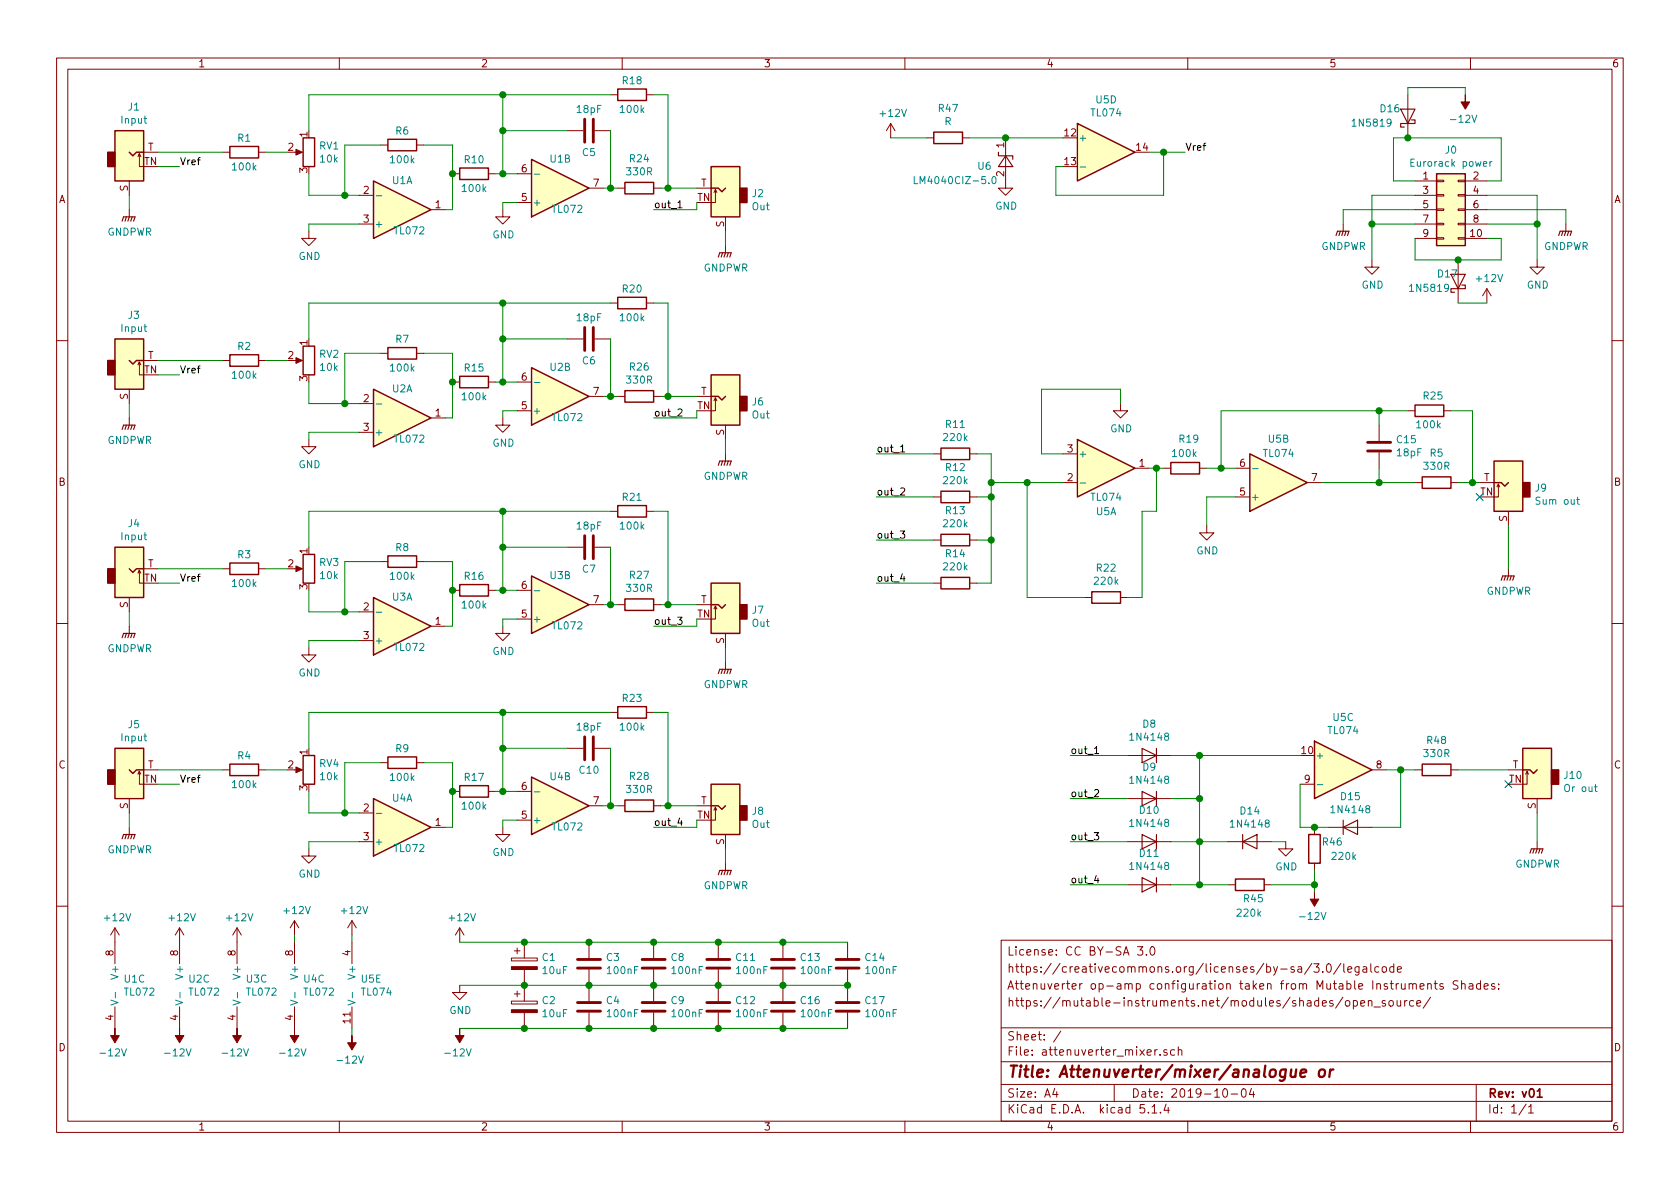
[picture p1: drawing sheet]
<svg xmlns="http://www.w3.org/2000/svg" width="297mm" height="210mm" viewBox="0 0 297 210" stroke-linecap="round" stroke-linejoin="round" font-family="sans-serif">
<g fill="none" stroke="#840000" stroke-width=".18">
<path d="M10 10.3h277v189.9h-277zM12 12.2h273v186.1h-273zM60 10.3v1.9M107.9 16.8h1.3M110 10.3v1.9M114.3 16.8h1.3M160 10.3v1.9M210 10.3v1.9M248.9 16.8v7.6M260 10.3v1.9M22.9 32v2.5M22.9 37.1v1.2"/>
<path d="M24.4 27.7l.2-.5v2.3h.8M24.6 27.2l.3 .5M25.4 26.9h2.5M39.4 26.9h1.2M45.7 26.9h1.3M52.1 26.9h1M63.5 34.5h2.5M63.5 39.6h2.5M67.3 25.6h1.3M73.7 25.6h1.2M76.2 37.1h2.5M80 30.7h1.3"/>
<path d="M86.4 30.7h1.2M88.9 37.1v1.2h1.3l-1.3 1.3-1.3-1.3h1.3M91.4 30.7h2.6M91.4 35.8h2.6M100.3 23.1h2.8M104.1 33.3h2.6M105.2 23.1h2.7M109.2 33.3h1.3M115.6 33.3h1.2M123.2 33.3h2.5M126.5 33.5l-.3 .5M126.7 34l-.2-.5v2.3h-.8"/>
<path d="M128.3 38.3v2.6M157.5 21.8l-.8 1.3M157.5 21.8v2.6M157.5 21.8l.7 1.3M163.8 24.4h1.3M170.2 24.4h1.2M177.8 24.4v8.9h1.3l-1.3 1.2-1.3-1.2h1.3M237.5 39.6v1.3M250.2 37.1h3.8M250.2 34.5h3.8M250.2 39.6h3.8M250.2 32h3.8"/>
<path d="M254 39.5h1.3v.2h-1.3zM254 34.4h1.3v.3h-1.3zM254 31.9h1.3v.2h-1.3zM254 37h1.3v.2h-1.3zM257.8 39.5h1.3v.2h-1.3zM257.8 34.4h1.3v.3h-1.3zM257.8 31.9h1.3v.2h-1.3zM257.8 37h1.3v.2h-1.3zM259.1 37.1h3.8M259.1 34.5h3.8M259.1 39.6h3.8M259.1 32h3.8"/>
<path d="M276.9 39.6v1.3M54.6 40.9v1.3h1.3l-1.3 1.2-1.3-1.2h1.3M100.3 59.9h2.8M105.2 59.9h2.7M107.9 53.6h1.3M114.3 53.6h1.3M128.3 43.4v1.3M242.6 46v1.2h1.2l-1.2 1.3-1.3-1.3h1.3M250.2 42.2h3.8M254 42h1.3v.3h-1.3zM257.8 42h1.3v.3h-1.3zM257.8 46v7.6"/>
<path d="M259.1 42.2h3.8M262.9 51l-.8 1.3M262.9 51v2.6M262.9 51l.8 1.3M271.8 46v1.2h1.2l-1.2 1.3-1.3-1.3h1.3M10 60.2h2M22.9 68.8v2.6M22.9 73.9v1.3M24.4 64.5l.2-.5v2.3h.8M24.6 64l.3 .5M25.4 63.7h2.5M39.4 63.7h1.2"/>
<path d="M45.7 63.7h1.3M52.1 63.7h1M54.6 77.7v1.3h1.3l-1.3 1.3-1.3-1.3h1.3M63.5 71.4h2.5M63.5 76.4h2.5M67.3 62.5h1.3M73.7 62.5h1.2M76.2 73.9h2.5M80 67.6h1.3M86.4 67.6h1.2M88.9 73.9v1.3h1.3l-1.3 1.2-1.3-1.2h1.3M91.4 67.6h2.6"/>
<path d="M91.4 72.6h2.6M104.1 70.1h2.6M109.2 70.1h1.3M115.6 70.1h1.2M123.2 70.1h2.5M126.5 70.4l-.3 .5M126.7 70.9l-.2-.5v2.2h-.8M128.3 75.2v2.5M198.1 71.4v1.2h1.3l-1.3 1.3-1.3-1.3h1.3M243.8 75.2v2.8M248.9 72.6h1.3M255.3 72.6h1.2"/>
<path d="M285 60.2h2M67.3 99.3h1.3M73.7 99.3h1.2M100.3 96.8h2.8M105.2 96.8h2.7M107.9 90.4h1.3M114.3 90.4h1.3M128.3 80.3v1.2M165.1 87.9h1.3M165.1 80.3h1.3M165.1 95.5h1.3M171.4 87.9h1.3"/>
<path d="M171.4 80.3h1.3M171.4 95.5h1.3M188 85.3h2.5M188 80.3h2.5M200.7 82.8h2.5M205.7 82.8h1.3M212.1 82.8h1.3M213.4 93v1.2h1.2l-1.2 1.3-1.3-1.3h1.3M218.4 87.9h2.6M218.4 82.8h2.6M231.1 85.3h2.6M243.8 80v2.8"/>
<path d="M250.2 85.3h1.3M256.5 85.3h1.3M261.6 85.3h2.6M264.9 85.6l-.2 .5M265.2 86.1l-.3-.5v2.3h-.7M266.7 90.4v2.6M10 110.3h2M22.9 105.7v2.5M22.9 110.7v1.3M24.4 101.3l.2-.5v2.3h.8M24.6 100.8l.3 .5M25.4 100.6h2.5"/>
<path d="M39.4 100.6h1.2M45.7 100.6h1.3M52.1 100.6h1M54.6 114.5v1.3h1.3l-1.3 1.3-1.3-1.3h1.3M63.5 108.2h2.5M63.5 113.3h2.5M76.2 110.7h2.5M80 104.4h1.3M86.4 104.4h1.2M88.9 110.7v1.3h1.3l-1.3 1.3-1.3-1.3h1.3M91.4 109.5h2.6M91.4 104.4h2.6"/>
<path d="M104.1 106.9h2.6M109.2 106.9h1.3M115.6 106.9h1.2M123.2 106.9h2.5M126.5 107.2l-.3 .5M126.7 107.7l-.2-.5v2.3h-.8M128.3 112v2.5M128.3 117.1v1.3M165.1 103.1h1.3M171.4 103.1h1.3M191.8 105.7h1.2M198.1 105.7h1.3"/>
<path d="M266.7 100.6v1.2M285 110.3h2M24.4 136.9l.2-.5v2.3h.8M24.6 136.4l.3 .5M25.4 136.1h2.5M39.4 136.1h1.2M45.7 136.1h1.3M52.1 136.1h1M67.3 134.9h1.3M73.7 134.9h1.2M80 139.9h1.3M86.4 139.9h1.2"/>
<path d="M91.4 139.9h2.6M100.3 132.3h2.8M105.2 132.3h2.7M107.9 126h1.3M114.3 126h1.3M199.4 133.6h7.6M229.9 138.7h2.5M242.6 136.1h2.5M250.2 136.1h1.3M256.5 136.1h1.3M266.7 136.1h2.5M270 136.4l-.3 .5"/>
<path d="M270.3 136.9l-.3-.5v2.3h-.8M22.9 141.2v2.6M22.9 146.3v1.3M54.6 150.1v1.3h1.3l-1.3 1.2-1.3-1.2h1.3M63.5 148.8h2.5M63.5 143.8h2.5M76.2 146.3h2.5M88.9 146.3v1.3h1.3l-1.3 1.2-1.3-1.2h1.3M91.4 145h2.6M104.1 142.5h2.6M109.2 142.5h1.3M115.6 142.5h1.2"/>
<path d="M123.2 142.5h2.5M126.5 142.7l-.3 .6M126.7 143.3l-.2-.6v2.3h-.8M128.3 147.6v2.5M128.3 152.6v1.3M199.4 141.2h7.6M199.4 148.8h7.6M199.4 156.5h7.6M217.2 148.8h7.6M217.2 156.5h1.2M223.5 156.5h1.3M227.3 148.8v1.3h1.3l-1.3 1.3-1.2-1.3h1.2"/>
<path d="M232.4 146.3v1.3M232.4 152.6v1.3M234.9 146.3h7.7M271.8 141.2v2.6M271.8 148.8v1.3M10 160.2h2M20.3 164.1v6.3M20.3 178v3.9M20.3 164.1l-.7 1.2M20.3 164.1l.8 1.2M31.7 164.1v6.3M31.7 178v3.9"/>
<path d="M31.7 164.1l-.7 1.2M31.7 164.1l.8 1.2M41.9 164.1l-.8 1.2M41.9 164.1v6.3M41.9 178v3.9M41.9 164.1l.8 1.2M52.1 162.8l-.8 1.3M52.1 162.8v2.5M52.1 166.6v3.8M52.1 178v3.9M52.1 162.8l.7 1.3M62.2 162.8v2.5"/>
<path d="M62.2 166.6v3.8M62.2 178v3.9M62.2 162.8l-.7 1.3M62.2 162.8l.8 1.3M81.3 174.2v1.3h1.2l-1.2 1.3-1.3-1.3h1.3M81.3 164.1l-.8 1.2M81.3 164.1v2.5M81.3 164.1l.7 1.2M90.4 177h4.6v.5h-4.6zM90.4 169.4h4.6v.5h-4.6zM90.9 175.8h1M90.9 168.1h1"/>
<path d="M91.4 167.6v1.1M91.4 175.3v1M92.7 166.6v2.8M92.7 171.4v5.6M92.7 179.1v2.8M104.1 166.6v2.8M104.1 171.4v5.6M104.1 179.1v2.8M115.6 166.6v2.8M115.6 171.4v5.6M115.6 179.1v2.8M127 166.6v2.8"/>
<path d="M127 171.4v5.6M127 179.1v2.8M138.4 166.6v2.8M138.4 171.4v5.6M138.4 179.1v2.8M149.9 166.6v2.8M149.9 171.4v5.6M149.9 179.1v2.8M177 166.3h108v32h-108zM201.1 167.4h1l-.6 .6 .5 .1v.7l-.2 .1-.7-.1M202.7 168.8v.1M203.5 167.6l.2-.2a.8 .8 0 0 1 .5 .8 .8 .8 0 0 1-.5 .7l-.2-.1-.2-.5z"/>
<path d="M232 170.4l-1.3 1.9M232.3 170.4h.9l-.5 .6 .4 .1v.7l-.2 .1-.6-.1M233.9 171.8v.1M234.6 170.6l.3-.2a.8 .8 0 0 1 .5 .8 .8 .8 0 0 1-.5 .7l-.3-.1-.1-.4zM237.1 170.4l-1.3 1.9M237.4 176.3l-1.3 2M237.6 170.4v1.3l.2 .2M237.9 177.1l.3-.2 .4 .2v.7l-.2 .1-.5-.1zM238.3 171.4l.7-.1-.1-.3-.4-.1-.2 .2 .1 .8h.5M239.3 177l.4-.1 .3 .3-.1 .6h-.6M239.3 176.9v1.5M240.3 170.9l-.1 1.4-.2 .1h-.4"/>
<path d="M240.3 171l-.4-.1-.3 .3v.6l.3 .1h.4M240.6 177.4l.7-.1-.1-.3-.4-.1-.2 .2v.7h.6M241 171h.6l.1 .9M241.7 171.3l-.6 .1a.29 .29 0 0 0-.2 .2 .29 .29 0 0 0 .2 .3h.6M241.9 177.1l.2-.2 .4 .1 .1 .9M241.9 176.9v1M242.4 170.4v1.3l.2 .2M242.9 178.1h1.2M243.8 171l-.4-.1-.3 .3 .1 .6 .2 .1h.4M244.4 171.1l.3-.2 .4 .2v.7l-.2 .1-.5-.1zM244.9 177l-.3-.1-.2 .2v.3l.5 .1v.3h-.5M245.6 177.1l.3-.2 .4 .2 .1 .5-.2 .2-.3 .1-.3-.1z"/>
<path d="M246.4 171l-.4-.1-.3 .3 .1 .6 .2 .1h.4M246.4 170.4v1.5M247 176.9l.1 .9 .3 .1 .2-.1M247.1 171.4l.7-.1-.1-.3-.4-.1-.2 .2v.8h.6M247.6 176.9v1M247.8 173.9v.8a.39 .39 0 0 0 .6 .1M248.4 176.9v1M248.4 173.9v1M248.8 176.9l-.3 .1-.1 .2M249.1 174.1l.3-.2 .3 .1 .1 .9M249.1 173.9v1M249.8 174.1l.2-.2 .4 .1v.9"/>
<path d="M249.9 177l-.4-.1-.3 .3 .1 .6 .2 .1 .4-.1M250.5 177.4l.7-.1-.1-.3-.4-.1-.2 .2 .1 .7h.5M251.1 174.4l.7-.1-.1-.3-.4-.1-.2 .2v.7h.6M252.4 174.1l.2-.2 .4 .1 .1 .9M252.4 173.9v1M252.9 176.3l-1.3 2M253.6 173.9h.5M253.8 173.4v1.3l.3 .2M255.1 174a.37 .37 0 0 0-.5 .1v.3l.5 .1 .1 .1-.2 .3-.4-.1M257.8 173.5l-.6-.1-.3 .3 .1 .3 .7 .4v.4l-.2 .1-.6-.1M258.4 174.1l.2-.2 .4 .1 .1 .9M258.4 173.4v1.5"/>
<path d="M259.8 174h.5l.1 .9M260.4 174.3l-.5 .1-.2 .2 .1 .2 .1 .1 .5-.1M261.8 174l-.5-.1-.2 .3v.6l.2 .1 .5-.1M261.8 173.4v1.5M262.4 174.4l.7-.1v-.3l-.5-.1-.2 .2 .1 .7h.6M264.3 174l-.4-.1-.2 .2 .1 .3 .5 .1v.3h-.6M265 174.8v.1M265 174v.1M285 160.2h2M60 198.3v1.9M110 198.3v1.9M160 198.3v1.9"/>
<path d="M177 194.8h108M177 191.8h108M177 187.8h108M177 181.8h108M186.5 192.5l-.4 1h1M186.8 193v1M187.6 182.3l-1.3 2M197 191.8v3M202.3 195.3h-.7l-.1 .7 .3-.1 .5 .1 .1 .2-.1 .5-.2 .1-.6-.1M203 196.7v.1M203.7 195.8l.4-.5v1.5M203.7 196.8h.8"/>
<path d="M204.6 185.6l-.3 .1-.1 .2M205.1 186.5v.1M205.2 196.7v.1M206.2 195.2l-.4 1.1h1M206.3 185.7l-.3-.1-.2 .2v.2l.5 .2v.3h-.5M206.6 195.8v1M207.7 185.7l-.4-.1-.3 .3v.6l.3 .1 .4-.1M208.3 185.7l.2-.1 .4 .1 .1 .9M208.3 185.1v1.5M210 198.3v1.9M216.3 192.7l.4-.2a.94 .94 0 0 1 0 1.5 .79 .79 0 0 1-.4-1.3zM217.7 193.5h1.1"/>
<path d="M219.6 192.7l.4-.2a.94 .94 0 0 1 0 1.5 .82 .82 0 0 1-.4-1.3zM221.3 192.5l-.4 1h.9M221.6 193v1M260 198.3v1.9M261 191.8v6.5M269.8 195.2l-1.2 2M270.3 195.8l.4-.5v1.5M270.3 196.8h.8"/>
</g>
<path d="M271.8 193l.4-.5v1.5M271.8 194h.9" fill="none" stroke="#840000" stroke-width=".3"/>
<path d="M228.3 189.1l-.1 1.2a.59 .59 0 0 0 .8 0M229.2 189.1l-.2 1.3M229.9 189.8l1-.2v-.4h-.8l-.2 1 .2 .2 .6-.1M233.3 189.3a.53 .53 0 0 1 .6-.2 .53 .53 0 0 1 .4 .4l-.1 .6a.54 .54 0 0 1-.5 .4 .54 .54 0 0 1-.5-.4zM235.2 189.1l-.2 1.3M235.8 189.1a.54 .54 0 0 0-.6 .4" fill="none" stroke="#840000" stroke-width=".41"/>
<g fill="none" stroke="#840000" stroke-width=".51">
<path d="M103.4 21.1v4M104.9 21.1v4M103.4 57.9v4.1M104.9 57.9v4.1M241.8 78.2h4.1M241.8 79.8h4.1M103.4 94.7v4.1M104.9 94.7v4.1M103.4 130.3v4.1M104.9 130.3v4.1M102.1 178.8h4.1M102.1 177.3h4.1"/>
<path d="M102.1 171.2h4.1M102.1 169.7h4.1M113.5 178.8h4.1M113.5 177.3h4.1M113.5 171.2h4.1M113.5 169.7h4.1M125 178.8h4M125 177.3h4M125 171.2h4M125 169.7h4M136.4 178.8h4.1M136.4 177.3h4.1"/>
<path d="M136.4 171.2h4.1M136.4 169.7h4.1M147.8 178.8h4.1M147.8 177.3h4.1M147.8 171.2h4.1M147.8 169.7h4.1"/>
</g>
<g fill="none" stroke="#840000" stroke-width=".2">
<path d="M247.6 19.3h2.6l-1.3 2.5zM21.6 39.1l.2-.8h2.1l-.3 .8M22.4 38.3l-.3 .8M22.9 38.3l-.3 .8M23.4 38.3l-.3 .8M176.5 26.9v.7h2.6v.6M177.8 27.6l1.3 1.9h-2.6zM249.6 21.2h.6v.6h-2.6v.7h.7M127 45.5l.3-.8h2l-.3 .8M127.8 44.7l-.3 .8M128.3 44.7l-.3 .8M128.8 44.7l-.3 .8"/>
<path d="M236.2 41.7l.3-.8h2l-.2 .8M237 40.9l-.3 .8M237.5 40.9l-.3 .8M238 40.9l-.3 .8M256.5 48.5h2.6l-1.3 2.5zM258.4 50.4h.7v.6h-2.6v.7h.7M275.6 41.7l.2-.8h2.1l-.3 .8M276.4 40.9l-.3 .8M276.9 40.9l-.3 .8M277.4 40.9l-.3 .8M21.6 75.9l.2-.7h2.1l-.3 .7M22.4 75.2l-.3 .7"/>
<path d="M22.9 75.2l-.3 .7M23.4 75.2l-.3 .7M127 82.3l.3-.8h2l-.3 .8M127.8 81.5l-.3 .8M128.3 81.5l-.3 .8M128.8 81.5l-.3 .8M21.6 112.8l.2-.8h2.1l-.3 .8M22.4 112l-.3 .8M22.9 112l-.3 .8M23.4 112l-.3 .8M127 119.1l.3-.7h2l-.3 .7M127.8 118.4l-.3 .7"/>
<path d="M128.3 118.4l-.3 .7M128.8 118.4l-.3 .7M265.4 102.6l.3-.8h2l-.2 .8M266.2 101.8l-.3 .8M266.7 101.8l-.3 .8M267.2 101.8l-.2 .8M201.9 132.3l2.6 1.3-2.6 1.3zM201.9 139.9l2.6 1.3-2.6 1.3zM204.5 132.3v2.6M204.5 139.9v2.6M21.6 148.3l.2-.7h2.1l-.3 .7M22.4 147.6l-.3 .7"/>
<path d="M22.9 147.6l-.3 .7M23.4 147.6l-.3 .7M127 154.7l.3-.8h2l-.3 .8M127.8 153.9l-.3 .8M128.3 153.9l-.3 .8M128.8 153.9l-.3 .8M201.9 147.6l2.6 1.2-2.6 1.3zM201.9 155.2l2.6 1.3-2.6 1.2zM204.5 147.6v2.5M204.5 155.2v2.5M219.7 148.8l2.5-1.2v2.5zM219.7 147.6v2.5"/>
<path d="M237.5 146.3l2.5-1.3v2.6zM237.5 145v2.6M270.5 150.9l.3-.8h2l-.3 .8M271.3 150.1l-.3 .8M271.8 150.1l-.3 .8M272.3 150.1l-.3 .8"/>
</g>
<g fill="#ffffc2" stroke="#ffffc2" stroke-width=".18">
<path d="M20.3 132.3h5.1v8.9h-5.1z"/>
<path d="M94 65l10.1 5.1-10.1 5.1z"/>
<path d="M66 141.2l10.2 5.1-10.2 5.1z"/>
<path d="M125.7 66.3h5.1v8.9h-5.1z"/>
<path d="M66 68.8l10.2 5.1-10.2 5.1z"/>
<path d="M125.7 138.7h5.1v8.9h-5.1z"/>
<path d="M125.7 29.5h5.1v8.8h-5.1z"/>
<path d="M269.2 132.3h5.1v8.9h-5.1z"/>
<path d="M125.7 103.1h5.1v8.9h-5.1z"/>
<path d="M66 105.7l10.2 5-10.2 5.1z"/>
<path d="M20.3 96.8h5.1v8.9h-5.1z"/>
<path d="M190.5 21.8l10.2 5.1-10.2 5.1z"/>
<path d="M94 101.8l10.1 5.1-10.1 5.1z"/>
<path d="M232.4 131.1l10.2 5-10.2 5.1z"/>
<path d="M20.3 23.1h5.1v8.9h-5.1z"/>
<path d="M264.2 81.5h5v8.9h-5z"/>
<path d="M221 80.3l10.1 5-10.1 5.1z"/>
<path d="M20.3 59.9h5.1v8.9h-5.1z"/>
<path d="M66 32l10.2 5.1-10.2 5.1z"/>
<path d="M94 28.2l10.1 5.1-10.1 5z"/>
<path d="M190.5 77.7l10.2 5.1-10.2 5.1z"/>
<path d="M94 137.4l10.1 5.1-10.1 5.1z"/>
<path d="M254 30.7h5.1v12.7h-5.1z"/>
</g>
<g fill="none" stroke="#840000" stroke-width=".25">
<path d="M109.2 15.7h5.1v2.1h-5.1zM20.3 23.1h5.1v8.9h-5.1zM22.9 26.9l.6 .7 .6-.7h1.3M40.6 25.9h5.1v2h-5.1zM53.6 24.4h2v5.1h-2zM66 32l10.2 5.1-10.2 5.1zM68.6 24.6h5.1v2.1h-5.1zM81.3 29.7h5.1v2h-5.1zM94 28.2l10.1 5.1-10.1 5zM110.5 32.3h5.1v2h-5.1zM125.7 29.5h5.1v8.8h-5.1zM125.7 33.3h1.3l.6 .6 .7-.6"/>
<path d="M165.1 23.4h5.1v2h-5.1zM190.5 21.8l10.2 5.1-10.2 5.1zM254 30.7h5.1v12.7h-5.1zM20.3 59.9h5.1v8.9h-5.1zM109.2 52.6h5.1v2h-5.1zM22.9 63.7l.6 .7 .6-.7h1.3M40.6 62.7h5.1v2.1h-5.1zM53.6 61.2h2v5.1h-2zM66 68.8l10.2 5.1-10.2 5.1zM68.6 61.5h5.1v2h-5.1zM81.3 66.5h5.1v2.1h-5.1zM94 65l10.1 5.1-10.1 5.1z"/>
<path d="M110.5 69.1h5.1v2h-5.1zM125.7 66.3h5.1v8.9h-5.1zM125.7 70.1h1.3l.6 .6 .7-.6M166.4 79.2h5v2.1h-5zM190.5 77.7l10.2 5.1-10.2 5.1zM250.2 71.6h5.1v2.1h-5.1zM20.3 96.8h5.1v8.9h-5.1zM40.6 99.6h5.1v2h-5.1zM53.6 98h2v5.1h-2zM68.6 98.3h5.1v2h-5.1zM109.2 89.4h5.1v2h-5.1zM166.4 94.5h5v2h-5z"/>
<path d="M166.4 86.9h5v2h-5zM207 81.8h5.1v2h-5.1zM221 80.3l10.1 5-10.1 5.1zM251.5 84.3h5v2.1h-5zM264.2 81.5h5v8.9h-5zM264.2 85.3h1.2l.7 .7 .6-.7M22.9 100.6l.6 .6 .6-.6h1.3M66 105.7l10.2 5-10.2 5.1zM81.3 103.4h5.1v2h-5.1zM94 101.8l10.1 5.1-10.1 5.1zM110.5 105.9h5.1v2h-5.1zM125.7 103.1h5.1v8.9h-5.1z"/>
<path d="M125.7 106.9h1.3l.6 .7 .7-.7M166.4 102.1h5v2h-5zM193 104.6h5.1v2.1h-5.1zM20.3 132.3h5.1v8.9h-5.1zM22.9 136.1l.6 .7 .6-.7h1.3M40.6 135.1h5.1v2.1h-5.1zM53.6 133.6h2v5.1h-2zM68.6 133.9h5.1v2h-5.1zM81.3 138.9h5.1v2.1h-5.1zM94 137.4l10.1 5.1-10.1 5.1zM109.2 125h5.1v2h-5.1zM125.7 138.7h5.1v8.9h-5.1z"/>
<path d="M232.4 131.1l10.2 5-10.2 5.1zM251.5 135.1h5v2.1h-5zM269.2 132.3h5.1v8.9h-5.1zM269.2 136.1h1.3l.6 .7 .7-.7M66 141.2l10.2 5.1-10.2 5.1zM110.5 141.5h5.1v2h-5.1zM125.7 142.5h1.3l.6 .6 .7-.6M218.4 155.4h5.1v2.1h-5.1zM231.4 147.6h2v5h-2z"/>
</g>
<g fill="#840000" stroke="#840000" stroke-width=".25">
<path d="M19 136.1h1.3v2.6h-1.3z"/>
<path d="M130.8 70.1h1.3v2.5h-1.3z"/>
<path d="M130.8 142.5h1.3v2.5h-1.3z"/>
<path d="M130.8 33.3h1.3v2.5h-1.3z"/>
<path d="M274.3 136.1h1.3v2.6h-1.3z"/>
<path d="M130.8 106.9h1.3v2.6h-1.3z"/>
<path d="M19 100.6h1.3v2.5h-1.3z"/>
<path d="M19 26.9h1.3v2.6h-1.3z"/>
<path d="M269.2 85.3h1.3v2.6h-1.3z"/>
<path d="M19 63.7h1.3v2.6h-1.3z"/>
</g>
<g fill="none" stroke="#008484" stroke-width=".18">
<path d="M66.5 34.6h1M94.5 30.8h1M161.6 31.2v1.3h.7M175.5 31.3l.2-.1a.69 .69 0 0 1 .4 .6 .69 .69 0 0 1-.4 .7l-.2-.1-.1-.4zM191 29.5h1M262.3 29l.6-.1-.1-.3h-.3l-.2 .1v.7h.5M263.4 28.6v.8M263.8 28.6l-.4 .2M66.5 71.4h1M94.5 67.6h1M191 85.4h1M221.5 82.9h1"/>
<path d="M278.8 88.3h.4M278.9 87.9v1.1l.3 .2M66.5 108.3h1M94.5 104.5h1M232.9 138.8h1M281.9 139.1h.5M282.1 138.7v1.1l.3 .2M66.5 143.8h1M94.5 140h1M19.6 176.9l1.3 .4-1.3 .4M20.4 175.5v.9M31 176.9l1.3 .4-1.3 .4"/>
<path d="M31.8 175.5v.9M41.2 176.9l1.3 .4-1.3 .4M42 175.5v.9M51.4 176.9l1.2 .4-1.2 .4M52.1 175.5v.9M61.5 176.9l1.3 .4-1.3 .4M62.3 175.5v.9"/>
</g>
<g fill="#840000" stroke="#840000" stroke-width=".18">
<path d="M52.3 26.4l1.2 .5-1.2 .5z"/>
<path d="M52.3 63.2l1.2 .5-1.2 .6z"/>
<path d="M52.3 135.6l1.2 .5-1.2 .5z"/>
<path d="M52.3 100.1l1.2 .5-1.2 .5z"/>
<path d="M52.1 181.9v1.2h.7l-.7 1.3-.8-1.3h.8z"/>
<path d="M232.4 157.7v1.3h.8l-.8 1.3-.8-1.3h.8z"/>
<path d="M41.9 181.9v1.2h.8l-.8 1.3-.8-1.3h.8z"/>
<path d="M62.2 183.1v1.3h.8l-.8 1.3-.7-1.3h.7z"/>
<path d="M20.3 181.9v1.2h.8l-.8 1.3-.7-1.3h.7z"/>
<path d="M31.7 181.9v1.2h.8l-.8 1.3-.7-1.3h.7z"/>
<path d="M81.3 181.9v1.2h.7l-.7 1.3-.8-1.3h.8z"/>
<path d="M259.1 16.8v1.2h.7l-.7 1.3-.8-1.3h.8z"/>
<path d="M90.4 178.6h4.6v.5h-4.6z"/>
<path d="M90.4 170.9h4.6v.5h-4.6z"/>
</g>
<g fill="none" stroke="#008400" stroke-width=".18">
<path d="M88.9 16.8v13.9M107.9 16.8h-53.3v6.3M115.6 16.8h2.5v16.5M248.9 16.8v-1.3h10.2v1.3M22.9 34.5v2.6M27.9 29.5h3.8M27.9 26.9h11.5M47 26.9h3.8M54.6 30.7v3.8h8.9M63.5 39.6h-8.9v1.3M67.3 25.6h-6.3v8.9M74.9 25.6h5.1v11.5h-1.3"/>
<path d="M87.6 30.7h3.8M88.9 23.1h11.4M91.4 35.8h-2.5v1.3M106.7 33.3h2.5M107.9 23.1v10.2M116.8 33.3h6.4M123.2 35.8v1.3h-7.6M157.5 24.4h6.3M171.4 24.4h16.6M203.2 26.9h6.3M205.7 26.9v7.6h-19v-5h1.3M242.6 39.6h7.6"/>
<path d="M250.2 32h-3.8v-7.6h19v7.6h-2.5M250.2 34.5h-7.6v11.5M250.2 37.1h-12.7v2.5M262.9 34.5h8.9v11.5M262.9 39.6h8.9M262.9 37.1h14v2.5M88.9 53.6v14M88.9 59.9h11.4M107.9 59.9v10.2M107.9 53.6h-53.3v6.3M115.6 53.6h2.5v16.5M128.3 40.9v2.5"/>
<path d="M250.2 42.2v3.8h15.2v-3.8h-2.5M257.8 53.6h5.1M22.9 71.4v2.5M27.9 63.7h11.5M27.9 66.3h3.8M47 63.7h3.8M54.6 67.6v3.8h8.9M63.5 76.4h-8.9v1.3M67.3 62.5h-6.3v8.9M74.9 62.5h5.1v11.4h-1.3M87.6 67.6h3.8M91.4 72.6h-2.5v1.3"/>
<path d="M106.7 70.1h2.5M116.8 70.1h6.4M123.2 72.6v1.3h-7.6M128.3 77.7v2.6M198.1 71.4v-2.6h-14v11.5h3.9M243.8 72.6v2.6M248.9 72.6h-33v10.2M256.5 72.6h3.8v12.7M67.3 99.3h-6.3v8.9M74.9 99.3h5.1v11.4h-1.3M88.9 90.4v14M88.9 96.8h11.4"/>
<path d="M107.9 96.8v10.1M107.9 90.4h-53.3v6.4M115.6 90.4h2.5v16.5M154.9 87.9h10.2M154.9 80.3h10.2M154.9 95.5h10.2M172.7 80.3h2.6v22.8h-2.6M172.7 87.9h2.6M172.7 95.5h2.6M175.3 85.3h12.7M181.6 85.3v20.4h10.2M203.2 82.8h2.5"/>
<path d="M204.5 82.8v7.6h-2.6v15.3h-2.5M213.4 82.8h5M218.4 87.9h-5v5.1M233.7 85.3h16.5M243.8 82.8v2.5M257.8 85.3h3.8M266.7 93v7.6M22.9 108.2v2.5M27.9 100.6h11.5M27.9 103.1h3.8M47 100.6h3.8M54.6 104.4v3.8h8.9"/>
<path d="M63.5 113.3h-8.9v1.2M87.6 104.4h3.8M91.4 109.5h-2.5v1.2M106.7 106.9h2.5M116.8 106.9h6.4M123.2 109.5v1.2h-7.6M128.3 114.5v2.6M154.9 103.1h10.2M27.9 136.1h11.5M27.9 138.7h3.8M47 136.1h3.8M54.6 139.9v3.9h8.9"/>
<path d="M67.3 134.9h-6.3v8.9M74.9 134.9h5.1v11.4h-1.3M87.6 139.9h3.8M88.9 126v13.9M88.9 132.3h11.4M107.9 132.3v10.2M107.9 126h-53.3v6.3M115.6 126h2.5v16.5M189.2 133.6h10.2M207 133.6h22.9M212.1 133.6v22.9M229.9 138.7v7.6h5"/>
<path d="M245.1 136.1h5.1M247.6 136.1v10.2h-5M257.8 136.1h8.9M22.9 143.8v2.5M63.5 148.8h-8.9v1.3M91.4 145h-2.5v1.3M106.7 142.5h2.5M116.8 142.5h6.4M123.2 145v1.3h-7.6M128.3 150.1v2.5M189.2 148.8h10.2M189.2 156.5h10.2"/>
<path d="M189.2 141.2h10.2M207 148.8h10.2M207 156.5h10.2M207 141.2h5.1M224.8 148.8h2.5M224.8 156.5h7.6M232.4 153.9v3.8M271.8 143.8v5M52.1 165.3v1.3M62.2 165.3v1.3M81.3 174.2h68.6M81.3 166.6h68.6"/>
<path d="M62.2 181.9v1.2M81.3 181.9h68.6"/>
</g>
<path d="M119.9 36.7h.7M119.9 72.4l.4-.1 .3 .4-.8 .9h.8M159.2 79.9h.8M159.2 93.9h.8l-.5 .5 .4 .1 .1 .4-.3 .3-.5-.2M159.2 86.4l.5-.1 .3 .3-.8 .9h.8M119.8 109.1h.8l-.4 .5 .3 .1 .1 .5-.3 .2-.5-.1M159.5 101.5l-.3 .9h.8M193.5 139.7l.5-.1 .3 .4-.8 .9h.8M193.5 133.3h.8M120.2 144.6l-.3 .9h.7M193.5 147.2h.8l-.5 .5 .4 .1 .1 .5-.3 .2-.5-.1M193.8 154.8l-.3 .9h.8" fill="none" stroke="#000" stroke-width=".18"/>
<g fill="#008400" stroke="#008400" stroke-width=".25">
<circle cx="175.3" cy="95.5" r=".51"/>
<circle cx="243.8" cy="72.6" r=".51"/>
<circle cx="138.4" cy="166.6" r=".51"/>
<circle cx="80" cy="139.9" r=".51"/>
<circle cx="92.7" cy="174.2" r=".51"/>
<circle cx="88.9" cy="126" r=".51"/>
<circle cx="149.9" cy="174.2" r=".51"/>
<circle cx="118.1" cy="142.5" r=".51"/>
<circle cx="88.9" cy="132.3" r=".51"/>
<circle cx="138.4" cy="181.9" r=".51"/>
<circle cx="175.3" cy="87.9" r=".51"/>
<circle cx="260.3" cy="85.3" r=".51"/>
<circle cx="108" cy="142.5" r=".51"/>
<circle cx="243.8" cy="85.3" r=".51"/>
<circle cx="88.9" cy="139.9" r=".51"/>
<circle cx="115.6" cy="181.9" r=".51"/>
<circle cx="80" cy="67.6" r=".51"/>
<circle cx="118.1" cy="70.1" r=".51"/>
<circle cx="108" cy="70.1" r=".51"/>
<circle cx="92.7" cy="166.6" r=".51"/>
<circle cx="104.1" cy="174.2" r=".51"/>
<circle cx="92.7" cy="181.9" r=".51"/>
<circle cx="88.9" cy="67.6" r=".51"/>
<circle cx="115.6" cy="174.2" r=".51"/>
<circle cx="104.1" cy="166.6" r=".51"/>
<circle cx="104.1" cy="181.9" r=".51"/>
<circle cx="127" cy="174.2" r=".51"/>
<circle cx="61" cy="71.4" r=".51"/>
<circle cx="115.6" cy="166.6" r=".51"/>
<circle cx="175.3" cy="85.3" r=".51"/>
<circle cx="138.4" cy="174.2" r=".51"/>
<circle cx="127" cy="166.6" r=".51"/>
<circle cx="127" cy="181.9" r=".51"/>
<circle cx="177.8" cy="24.4" r=".51"/>
<circle cx="61" cy="34.5" r=".51"/>
<circle cx="205.7" cy="26.9" r=".51"/>
<circle cx="88.9" cy="16.8" r=".51"/>
<circle cx="88.9" cy="30.7" r=".51"/>
<circle cx="88.9" cy="23.1" r=".51"/>
<circle cx="80" cy="30.7" r=".51"/>
<circle cx="118.1" cy="33.3" r=".51"/>
<circle cx="108" cy="33.3" r=".51"/>
<circle cx="212.1" cy="156.5" r=".51"/>
<circle cx="257.8" cy="46" r=".51"/>
<circle cx="248.9" cy="24.4" r=".51"/>
<circle cx="242.6" cy="39.6" r=".51"/>
<circle cx="271.8" cy="39.6" r=".51"/>
<circle cx="88.9" cy="90.4" r=".51"/>
<circle cx="88.9" cy="96.8" r=".51"/>
<circle cx="80" cy="104.4" r=".51"/>
<circle cx="118.1" cy="106.9" r=".51"/>
<circle cx="108" cy="106.9" r=".51"/>
<circle cx="212.1" cy="141.2" r=".51"/>
<circle cx="88.9" cy="104.4" r=".51"/>
<circle cx="212.1" cy="148.8" r=".51"/>
<circle cx="61" cy="143.8" r=".51"/>
<circle cx="61" cy="108.2" r=".51"/>
<circle cx="212.1" cy="133.6" r=".51"/>
<circle cx="247.7" cy="136.1" r=".51"/>
<circle cx="232.4" cy="146.3" r=".51"/>
<circle cx="232.4" cy="156.5" r=".51"/>
<circle cx="215.9" cy="82.8" r=".51"/>
<circle cx="88.9" cy="53.6" r=".51"/>
<circle cx="204.5" cy="82.8" r=".51"/>
<circle cx="181.6" cy="85.3" r=".51"/>
<circle cx="88.9" cy="59.9" r=".51"/>
</g>
<path d="M261 87.3l1.2 1.2M262.2 87.3l-1.2 1.2M266.1 138.1l1.2 1.2M267.3 138.1l-1.2 1.2" fill="none" stroke="#000084" stroke-width=".18"/>
<text font-size="2.8" fill="#840000" x="178" y="190.5">Title: Attenuverter/mixer/analogue or</text>
<g font-size="2.1" fill="#840000">
<text x="178" y="172">https://creativecommons.org/licenses/by-sa/3.0/legalcode</text>
<text x="178" y="169">License: CC BY-SA 3.0</text>
<text x="178" y="178">https://mutable-instruments.net/modules/shades/open_source/</text>
<text x="178" y="175">Attenuverter op-amp configuration taken from Mutable Instruments Shades:</text>
<text x="178" y="184">Sheet: /</text>
<text x="178" y="186.7">File: attenuverter_mixer.sch</text>
<text x="178" y="196.9">KiCad E.D.A. kicad 5.1.4</text>
<text x="178" y="194.1">Size: A4</text>
<text x="200" y="194.1">Date: 2019-10-04</text>
<text x="263" y="194.1">Rev: v01</text>
<text x="263" y="196.9">Id: 1/1</text>
</g>
<g font-size="1.8" fill="#840000">
<text x="35" y="11.9">1</text>
<text x="85" y="11.9">2</text>
<text x="135" y="11.9">3</text>
<text x="185" y="11.9">4</text>
<text x="235" y="11.9">5</text>
<text x="285" y="11.9">6</text>
<text x="25.5" y="29.2">TN</text>
<text x="26.1" y="26.7">T</text>
<text x="51" y="26.7">2</text>
<text x="54.4" y="24.2" transform="rotate(-90 54.4 24.2)">1</text>
<text x="177.5" y="26.1" transform="rotate(-90 177.5 26.1)">1</text>
<text x="188.3" y="24.1">12</text>
<text x="188.3" y="29.2">13</text>
<text x="201" y="26.7">14</text>
<text x="10.4" y="35.9">A</text>
<text x="22.6" y="33.9" transform="rotate(-90 22.6 33.9)">S</text>
<text x="54.4" y="30.6" transform="rotate(-90 54.4 30.6)">3</text>
<text x="64.3" y="34.3">2</text>
<text x="92.2" y="35.6">5</text>
<text x="92.2" y="30.5">6</text>
<text x="104.9" y="33">7</text>
<text x="123.3" y="35.6">TN</text>
<text x="123.9" y="33">T</text>
<text x="177.5" y="31.2" transform="rotate(-90 177.5 31.2)">2</text>
<text x="251.6" y="31.7">1</text>
<text x="251.6" y="34.3">3</text>
<text x="260.5" y="31.7">2</text>
<text x="260.5" y="34.3">4</text>
<text x="285.4" y="35.9">A</text>
<text x="64.3" y="39.4">3</text>
<text x="77" y="36.8">1</text>
<text x="128" y="40.2" transform="rotate(-90 128 40.2)">S</text>
<text x="251.6" y="36.8">5</text>
<text x="251.6" y="39.4">7</text>
<text x="251.6" y="41.9">9</text>
<text x="260" y="41.9">10</text>
<text x="260.5" y="36.8">6</text>
<text x="260.5" y="39.4">8</text>
<text x="26.1" y="63.5">T</text>
<text x="51" y="63.5">2</text>
<text x="54.4" y="61.1" transform="rotate(-90 54.4 61.1)">1</text>
<text x="22.6" y="70.7" transform="rotate(-90 22.6 70.7)">S</text>
<text x="25.5" y="66">TN</text>
<text x="54.4" y="67.4" transform="rotate(-90 54.4 67.4)">3</text>
<text x="64.3" y="71.1">2</text>
<text x="92.2" y="67.3">6</text>
<text x="104.9" y="69.8">7</text>
<text x="123.9" y="69.8">T</text>
<text x="64.3" y="76.2">3</text>
<text x="77" y="73.7">1</text>
<text x="92.2" y="72.4">5</text>
<text x="123.3" y="72.4">TN</text>
<text x="128" y="77" transform="rotate(-90 128 77)">S</text>
<text x="188.7" y="80">3</text>
<text x="201.4" y="82.5">1</text>
<text x="219.2" y="82.5">6</text>
<text x="10.4" y="85.9">B</text>
<text x="188.7" y="85.1">2</text>
<text x="219.2" y="87.6">5</text>
<text x="231.9" y="85.1">7</text>
<text x="261.7" y="87.6">TN</text>
<text x="262.4" y="85.1">T</text>
<text x="285.4" y="85.9">B</text>
<text x="266.4" y="92.3" transform="rotate(-90 266.4 92.3)">S</text>
<text x="26.1" y="100.3">T</text>
<text x="51" y="100.3">2</text>
<text x="54.4" y="97.9" transform="rotate(-90 54.4 97.9)">1</text>
<text x="22.6" y="107.5" transform="rotate(-90 22.6 107.5)">S</text>
<text x="25.5" y="102.9">TN</text>
<text x="54.4" y="104.2" transform="rotate(-90 54.4 104.2)">3</text>
<text x="64.3" y="107.9">2</text>
<text x="92.2" y="104.1">6</text>
<text x="104.9" y="106.7">7</text>
<text x="123.9" y="106.7">T</text>
<text x="64.3" y="113">3</text>
<text x="77" y="110.5">1</text>
<text x="92.2" y="109.2">5</text>
<text x="123.3" y="109.2">TN</text>
<text x="128" y="113.9" transform="rotate(-90 128 113.9)">S</text>
<text x="10.4" y="135.9">C</text>
<text x="26.1" y="135.9">T</text>
<text x="51" y="135.9">2</text>
<text x="54.4" y="133.4" transform="rotate(-90 54.4 133.4)">1</text>
<text x="230.2" y="133.3">10</text>
<text x="243.4" y="135.9">8</text>
<text x="267.4" y="135.9">T</text>
<text x="285.4" y="135.9">C</text>
<text x="22.6" y="143.1" transform="rotate(-90 22.6 143.1)">S</text>
<text x="25.5" y="138.4">TN</text>
<text x="54.4" y="139.8" transform="rotate(-90 54.4 139.8)">3</text>
<text x="64.3" y="143.5">2</text>
<text x="92.2" y="139.7">6</text>
<text x="104.9" y="142.2">7</text>
<text x="123.9" y="142.2">T</text>
<text x="230.7" y="138.4">9</text>
<text x="266.8" y="138.4">TN</text>
<text x="271.5" y="143.1" transform="rotate(-90 271.5 143.1)">S</text>
<text x="64.3" y="148.6">3</text>
<text x="77" y="146">1</text>
<text x="92.2" y="144.8">5</text>
<text x="123.3" y="144.8">TN</text>
<text x="128" y="149.4" transform="rotate(-90 128 149.4)">S</text>
<text x="20.1" y="169" transform="rotate(-90 20.1 169)">8</text>
<text x="31.5" y="169" transform="rotate(-90 31.5 169)">8</text>
<text x="41.7" y="169" transform="rotate(-90 41.7 169)">8</text>
<text x="51.8" y="169" transform="rotate(-90 51.8 169)">8</text>
<text x="62" y="169" transform="rotate(-90 62 169)">4</text>
<text x="10.4" y="185.9">D</text>
<text x="20.1" y="180.4" transform="rotate(-90 20.1 180.4)">4</text>
<text x="31.5" y="180.4" transform="rotate(-90 31.5 180.4)">4</text>
<text x="41.7" y="180.4" transform="rotate(-90 41.7 180.4)">4</text>
<text x="51.8" y="180.4" transform="rotate(-90 51.8 180.4)">4</text>
<text x="62" y="180.9" transform="rotate(-90 62 180.9)">11</text>
<text x="285.4" y="185.9">D</text>
<text x="35" y="199.9">1</text>
<text x="85" y="199.9">2</text>
<text x="135" y="199.9">3</text>
<text x="185" y="199.9">4</text>
<text x="235" y="199.9">5</text>
<text x="285" y="199.9">6</text>
</g>
<g font-size="1.8" fill="#008484">
<text x="110.1" y="14.9">R18</text>
<text x="21.5" y="21.9">Input</text>
<text x="22.7" y="19.6">J1</text>
<text x="70" y="23.8">R6</text>
<text x="102.1" y="20">18pF</text>
<text x="109.8" y="20">100k</text>
<text x="155.8" y="20.7">+12V</text>
<text x="166" y="19.8">R47</text>
<text x="167" y="22.1">R</text>
<text x="193" y="20.6">TL074</text>
<text x="193.8" y="18.3">U5D</text>
<text x="239.4" y="22.4">1N5819</text>
<text x="244.1" y="19.9">D16</text>
<text x="256.8" y="21.7">-12V</text>
<text x="42.1" y="25.1">R1</text>
<text x="56.5" y="26.4">RV1</text>
<text x="56.7" y="28.7">10k</text>
<text x="69.2" y="28.9">100k</text>
<text x="82.2" y="28.9">R10</text>
<text x="97.3" y="28.7">U1B</text>
<text x="103" y="27.6">C5</text>
<text x="111.4" y="28.7">R24</text>
<text x="190.6" y="25">+</text>
<text x="249.9" y="29.5">Eurorack power</text>
<text x="255.6" y="27.2">J0</text>
<text x="41.2" y="30.1">100k</text>
<text x="69.4" y="32.6">U1A</text>
<text x="81.9" y="34">100k</text>
<text x="110.9" y="31">330R</text>
<text x="133" y="34.9">J2</text>
<text x="162.7" y="32.6">LM4040CIZ-5.0</text>
<text x="172.9" y="30">U6</text>
<text x="18.9" y="41.7">GNDPWR</text>
<text x="66.2" y="40.3">+</text>
<text x="69.8" y="41.4">TL072</text>
<text x="94.1" y="36.4">+</text>
<text x="97.8" y="37.6">TL072</text>
<text x="133" y="37.2">Out</text>
<text x="176" y="37.1">GND</text>
<text x="52.8" y="46">GND</text>
<text x="87.1" y="42.2">GND</text>
<text x="233.6" y="44.2">GNDPWR</text>
<text x="272.9" y="44.2">GNDPWR</text>
<text x="110.1" y="51.7">R20</text>
<text x="124.4" y="48">GNDPWR</text>
<text x="240.7" y="51">GND</text>
<text x="249.6" y="51.6">1N5819</text>
<text x="254.3" y="49.1">D17</text>
<text x="261.2" y="49.9">+12V</text>
<text x="270" y="51">GND</text>
<text x="21.5" y="58.7">Input</text>
<text x="22.7" y="56.4">J3</text>
<text x="102.1" y="56.8">18pF</text>
<text x="109.8" y="56.8">100k</text>
<text x="42.1" y="61.9">R2</text>
<text x="56.5" y="63.3">RV2</text>
<text x="56.7" y="65.6">10k</text>
<text x="69.2" y="65.7">100k</text>
<text x="70" y="60.6">R7</text>
<text x="82.2" y="65.7">R15</text>
<text x="97.3" y="65.6">U2B</text>
<text x="103" y="64.4">C6</text>
<text x="111.4" y="65.5">R26</text>
<text x="41.2" y="67">100k</text>
<text x="69.4" y="69.4">U2A</text>
<text x="81.9" y="70.8">100k</text>
<text x="110.9" y="67.8">330R</text>
<text x="133" y="71.7">J6</text>
<text x="251.7" y="70.7">R25</text>
<text x="66.2" y="77.1">+</text>
<text x="94.1" y="73.3">+</text>
<text x="97.8" y="74.5">TL072</text>
<text x="133" y="74">Out</text>
<text x="167" y="78">220k</text>
<text x="167.3" y="75.7">R11</text>
<text x="196.3" y="76.4">GND</text>
<text x="250.6" y="75.7">100k</text>
<text x="18.9" y="78.5">GNDPWR</text>
<text x="52.8" y="82.8">GND</text>
<text x="69.8" y="78.3">TL072</text>
<text x="87.1" y="79">GND</text>
<text x="167.3" y="83.3">R12</text>
<text x="190.6" y="80.9">+</text>
<text x="207.4" y="80.8">100k</text>
<text x="208.6" y="78.3">R19</text>
<text x="223.5" y="80.8">TL074</text>
<text x="224.3" y="78.3">U5B</text>
<text x="247" y="78.4">C15</text>
<text x="247.1" y="80.7">18pF</text>
<text x="251.9" y="83.1">330R</text>
<text x="252.9" y="80.8">R5</text>
<text x="110.1" y="88.6">R21</text>
<text x="124.4" y="84.9">GNDPWR</text>
<text x="167" y="85.6">220k</text>
<text x="193" y="88.6">TL074</text>
<text x="221.1" y="88.5">+</text>
<text x="271.5" y="86.9">J9</text>
<text x="271.8" y="89.2">Sum out</text>
<text x="21.5" y="95.5">Input</text>
<text x="22.7" y="93.2">J4</text>
<text x="102.1" y="93.6">18pF</text>
<text x="109.8" y="93.6">100k</text>
<text x="167" y="93.2">220k</text>
<text x="167.3" y="90.9">R13</text>
<text x="193.8" y="91.1">U5A</text>
<text x="42.1" y="98.7">R3</text>
<text x="56.5" y="100.1">RV3</text>
<text x="70" y="97.5">R8</text>
<text x="103" y="101.3">C7</text>
<text x="167" y="100.9">220k</text>
<text x="167.3" y="98.5">R14</text>
<text x="194" y="101.1">R22</text>
<text x="211.5" y="98">GND</text>
<text x="41.2" y="103.8">100k</text>
<text x="56.7" y="102.4">10k</text>
<text x="69.2" y="102.5">100k</text>
<text x="69.4" y="106.2">U3A</text>
<text x="81.9" y="107.6">100k</text>
<text x="82.2" y="102.5">R16</text>
<text x="97.3" y="102.4">U3B</text>
<text x="110.9" y="104.7">330R</text>
<text x="111.4" y="102.4">R27</text>
<text x="193.6" y="103.4">220k</text>
<text x="262.8" y="105.2">GNDPWR</text>
<text x="66.2" y="113.9">+</text>
<text x="94.1" y="110.1">+</text>
<text x="97.8" y="111.3">TL072</text>
<text x="133" y="110.8">Out</text>
<text x="133" y="108.5">J7</text>
<text x="18.9" y="115.3">GNDPWR</text>
<text x="52.8" y="119.6">GND</text>
<text x="69.8" y="115.1">TL072</text>
<text x="87.1" y="115.8">GND</text>
<text x="110.1" y="124.1">R23</text>
<text x="124.4" y="121.7">GNDPWR</text>
<text x="21.5" y="131.1">Input</text>
<text x="22.7" y="128.8">J5</text>
<text x="102.1" y="129.2">18pF</text>
<text x="109.8" y="129.2">100k</text>
<text x="200.1" y="131">1N4148</text>
<text x="202.1" y="128.7">D8</text>
<text x="234.9" y="129.8">TL074</text>
<text x="235.7" y="127.5">U5C</text>
<text x="252.4" y="131.6">R48</text>
<text x="42.1" y="134.3">R4</text>
<text x="56.5" y="135.7">RV4</text>
<text x="56.7" y="138">10k</text>
<text x="70" y="133">R9</text>
<text x="97.3" y="138">U4B</text>
<text x="102.5" y="136.8">C10</text>
<text x="111.4" y="137.9">R28</text>
<text x="202.1" y="136.3">D9</text>
<text x="232.5" y="134.2">+</text>
<text x="251.9" y="133.9">330R</text>
<text x="276.6" y="137.7">J10</text>
<text x="41.2" y="139.4">100k</text>
<text x="69.2" y="138.1">100k</text>
<text x="69.4" y="141.8">U4A</text>
<text x="81.9" y="143.2">100k</text>
<text x="82.2" y="138.1">R17</text>
<text x="110.9" y="140.2">330R</text>
<text x="200.1" y="138.6">1N4148</text>
<text x="201.5" y="143.9">D10</text>
<text x="235.7" y="143.8">1N4148</text>
<text x="237.1" y="141.5">D15</text>
<text x="276.8" y="140">Or out</text>
<text x="66.2" y="149.5">+</text>
<text x="94.1" y="145.7">+</text>
<text x="97.8" y="146.9">TL072</text>
<text x="133" y="146.4">Out</text>
<text x="133" y="144.1">J8</text>
<text x="200.1" y="146.2">1N4148</text>
<text x="217.9" y="146.3">1N4148</text>
<text x="219.4" y="144">D14</text>
<text x="233.9" y="149.5">R46</text>
<text x="18.9" y="150.9">GNDPWR</text>
<text x="52.8" y="155.2">GND</text>
<text x="69.8" y="150.7">TL072</text>
<text x="87.1" y="151.4">GND</text>
<text x="200.1" y="153.8">1N4148</text>
<text x="201.5" y="151.5">D11</text>
<text x="225.5" y="153.9">GND</text>
<text x="235.7" y="152.1">220k</text>
<text x="267.9" y="153.4">GNDPWR</text>
<text x="50.4" y="161.6">+12V</text>
<text x="60.5" y="161.6">+12V</text>
<text x="124.4" y="157.2">GNDPWR</text>
<text x="220" y="159.6">R45</text>
<text x="18.6" y="162.9">+12V</text>
<text x="30" y="162.9">+12V</text>
<text x="40.2" y="162.9">+12V</text>
<text x="79.6" y="162.9">+12V</text>
<text x="218.9" y="162.1">220k</text>
<text x="230.2" y="162.7">-12V</text>
<text x="21" y="172.8" transform="rotate(-90 21 172.8)">V+</text>
<text x="22" y="173.8">U1C</text>
<text x="32.4" y="172.8" transform="rotate(-90 32.4 172.8)">V+</text>
<text x="33.5" y="173.8">U2C</text>
<text x="42.5" y="172.8" transform="rotate(-90 42.5 172.8)">V+</text>
<text x="43.6" y="173.8">U3C</text>
<text x="52.7" y="172.8" transform="rotate(-90 52.7 172.8)">V+</text>
<text x="53.8" y="173.8">U4C</text>
<text x="62.9" y="172.8" transform="rotate(-90 62.9 172.8)">V+</text>
<text x="63.9" y="173.8">U5E</text>
<text x="95.9" y="169.9">C1</text>
<text x="96" y="172.3">10uF</text>
<text x="107.3" y="169.9">C3</text>
<text x="107.5" y="172.3">100nF</text>
<text x="118.7" y="169.9">C8</text>
<text x="118.9" y="172.3">100nF</text>
<text x="130.2" y="169.9">C11</text>
<text x="130.4" y="172.3">100nF</text>
<text x="141.6" y="169.9">C13</text>
<text x="141.8" y="172.3">100nF</text>
<text x="153.1" y="169.9">C14</text>
<text x="153.2" y="172.3">100nF</text>
<text x="22.1" y="176.1">TL072</text>
<text x="33.6" y="176.1">TL072</text>
<text x="43.7" y="176.1">TL072</text>
<text x="53.9" y="176.1">TL072</text>
<text x="64" y="176.1">TL074</text>
<text x="79.5" y="179.3">GND</text>
<text x="95.9" y="177.6">C2</text>
<text x="96" y="179.9">10uF</text>
<text x="107.3" y="177.6">C4</text>
<text x="107.5" y="179.9">100nF</text>
<text x="118.7" y="177.6">C9</text>
<text x="118.9" y="179.9">100nF</text>
<text x="130.2" y="177.6">C12</text>
<text x="130.4" y="179.9">100nF</text>
<text x="141.6" y="177.6">C16</text>
<text x="141.8" y="179.9">100nF</text>
<text x="153.1" y="177.6">C17</text>
<text x="153.2" y="179.9">100nF</text>
<text x="18.1" y="186.8">-12V</text>
<text x="29.5" y="186.8">-12V</text>
<text x="39.7" y="186.8">-12V</text>
<text x="49.8" y="186.8">-12V</text>
<text x="60" y="188.1">-12V</text>
<text x="79" y="186.8">-12V</text>
</g>
<g font-size="1.8">
<text x="31.7" y="29.2">Vref</text>
<text x="209.5" y="26.7">Vref</text>
<text x="115.6" y="36.8">out_1</text>
<text x="31.7" y="66">Vref</text>
<text x="115.6" y="73.7">out_2</text>
<text x="154.9" y="80">out_1</text>
<text x="154.9" y="87.6">out_2</text>
<text x="154.9" y="95.2">out_3</text>
<text x="31.7" y="102.9">Vref</text>
<text x="154.9" y="102.9">out_4</text>
<text x="115.6" y="110.5">out_3</text>
<text x="189.2" y="133.3">out_1</text>
<text x="31.7" y="138.4">Vref</text>
<text x="189.2" y="141">out_2</text>
<text x="115.6" y="146">out_4</text>
<text x="189.2" y="148.6">out_3</text>
<text x="189.2" y="156.2">out_4</text>
</g>
</svg>
